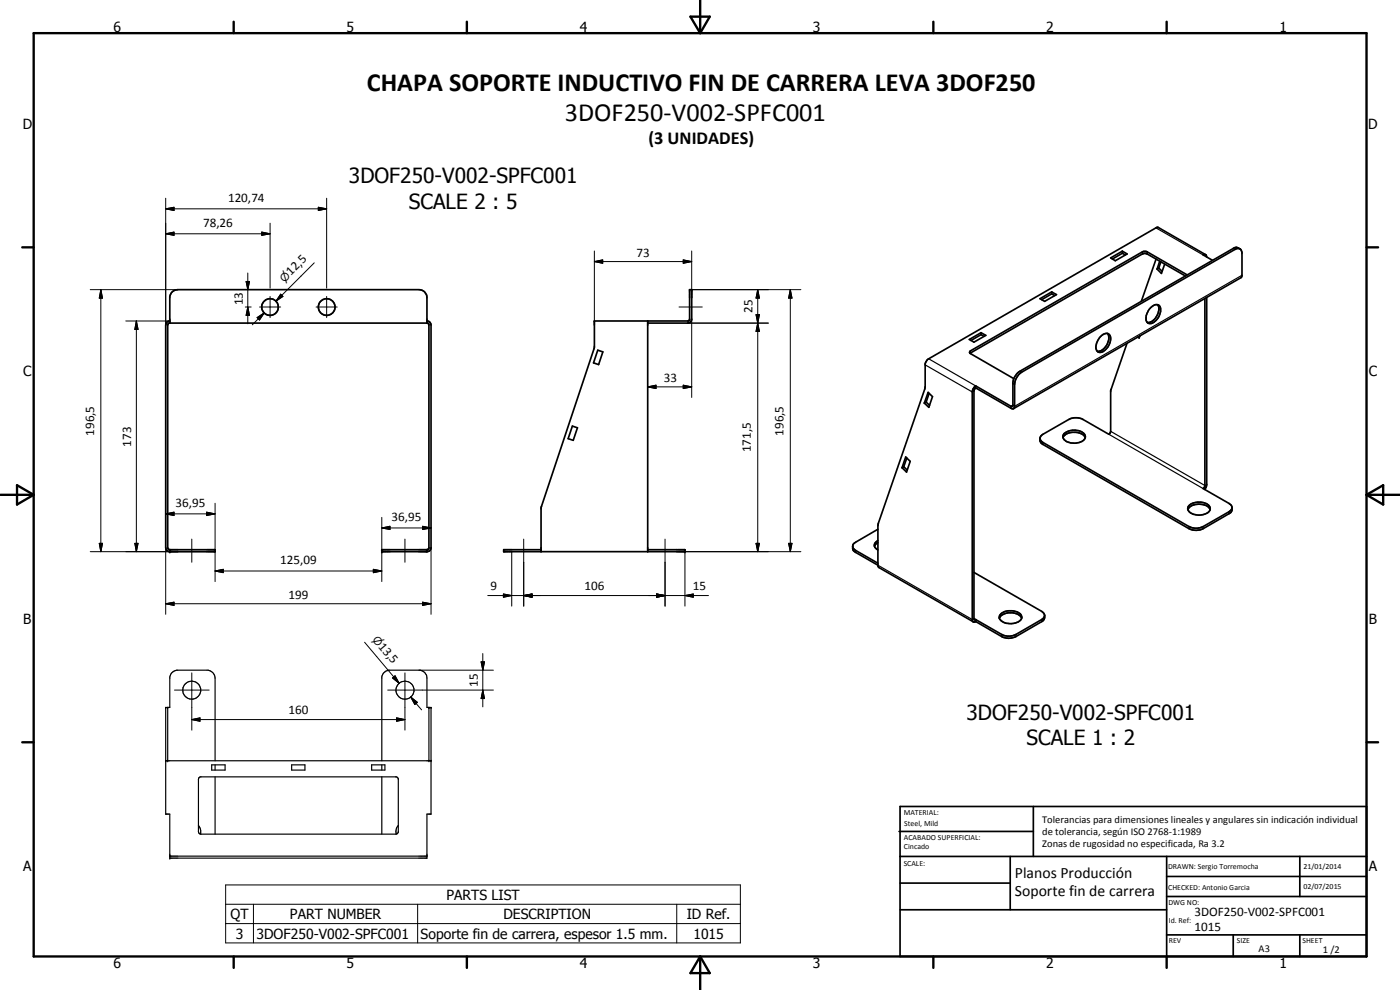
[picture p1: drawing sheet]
<svg xmlns="http://www.w3.org/2000/svg" width="420mm" height="297mm" viewBox="0 0 420 297" stroke-linecap="round" stroke-linejoin="round" font-family="sans-serif">
<g fill="none" stroke="#000" stroke-width=".51">
<path d="M333.3 77.4l3.5-2 1.5 .8-3.6 2zM336.8 75.4v.6M336.8 76l.9 .5M336.8 76l-3 1.7M347 77.7l-4.5 12.6M348.1 78.4l-.9 2.3M348.4 78.6l-.6 1.8M349.5 79.2l-.9 2.8-1.4-1.3M361.8 76.4l-14.1-8.1-.6-.1-68.8 39.7-.6 1.3-.2 7.6-13.9 40.2-.1 12.6M361.8 76.4l-.7 .1 2.8 1.6M361.8 76.4l.4 .7M372.1 74.7h-1.2l-64.8 37.4a5 5 0 0 0-1.6 3.3v6.7l-.3 .5"/>
<path d="M372.1 74.7l-1-.5-.7 .2-64.3 37a5.1 5.1 0 0 0-2.1 3.3v6.9l-.3 .4-10.9-6.2M372.1 74.7l.6 1v6.9l-.3 .7-68.2 39.3M51 96.9v-8a2.45 2.45 0 0 1 2.3-2h72.5a2.39 2.39 0 0 1 2.3 2.4v7.6M51 96.3l-.8 .3-.5 .9v66.8l.3 .8 1 .4M128.1 96.3l.8 .3 .5 .9v66.8l-.5 1-.8 .2M194.4 96.9l12.5-.1 .6-.5 .1-.5v-8.9h-.6v9l-.4 .4h-28.2l-.1 8.1-15.9 47.8v13.3M194.4 96.3v69.2M294.4 99.8v.6M312.1 89.6l3.5-2 1.5 .8-3.6 2zM315.6 87.6v.6M315.6 88.2l.9 .5M315.6 88.2l-3 1.7"/>
<path d="M345.2 92.5a1.82 1.82 0 0 1 2.9-.6 4.2 4.2 0 0 1-2.6 5.2l-.9-.1a2.63 2.63 0 0 1 0-3.8zM347.4 91.4a4 4 0 0 1-2.3 5.3l-.8 .1M347.8 80.4l1 1M347.8 80.4l-.6 .3M355.8 82.8l-11.5-6.6-1.2-.1-52 29.9M356.3 82.5l-12-6.9-1.2-.1-51.9 29.8-.2 .4 .1 .3M361.6 89.5v56.3l-.5 .8 8.2 4.8 .4 .7v1.1l-.9 .9-7.7 4.5a5 5 0 0 1-4.3 0l-43.8-25.3-.8-.7-.1-1.1M362.2 89.2v56.2l-.7 1.5M179.4 105.1l1.5 .5-1.2 3.8-1.6-.5zM278.5 117.7l1.4 1.3-1.1 3.2-1.4-1.3zM278.8 118l-.9 2.6M290.9 101.9l3.5-2.1 1.5 .8-3.6 2.1z"/>
<path d="M291.1 106l13.2 7.6M292.8 115.8v.6M292.8 116.4l-.5 .7v68.6l.3 .3 .2-.1M292.8 115.8l-.7 .8-.3 .8v68.7l.3 .5M292.8 116.4l10.6 6.1 .8 .1M294.4 100.4l.9 .5M294.4 100.4l-3 1.8M330.1 101.1a2.04 2.04 0 0 1 2.8-.7 3.9 3.9 0 0 1-2.2 5.2 1.48 1.48 0 0 1-1.6-.5 1.48 1.48 0 0 1-.1-1.7l.4-1.2zM332.4 100.1a3.9 3.9 0 0 1-3.1 5.3M338.2 103l-4.8 14-.1 12.5-.2 .6-.3 .2-8.1-4.6a4.7 4.7 0 0 0-4 .2l-7.7 4.4-.6 .6-.3 .6M342.1 100.8l-.2 .6-.4-.3M171.8 127.8l1.5 .6-1.3 3.7-1.5-.5z"/>
<path d="M271.8 137.1l1.4 1.3-1.1 3.2-1.4-1.3zM272.1 137.4l-.9 2.6M277.9 120.6l1.1 1M277.9 120.6l-.5 .3M312.1 131.5l.3 .7 .6 .6 43.8 25.2a4.6 4.6 0 0 0 4.3 0l7.7-4.5 .9-1M319.1 131.3a4 4 0 0 1 5.3-1.2l.8 .5 .5 .7M319.4 130.1a4.6 4.6 0 0 1 6.2 .5 1.79 1.79 0 0 1-1.7 2.2 4.2 4.2 0 0 1-4.8-1.4l-.1-.5zM263.5 158.8l-7 4.1-.4 .3-.2 .7M271.2 140l-.5 .3M271.2 140l1 1M356.5 152.9a3.6 3.6 0 0 1 4.2-1.6 2.76 2.76 0 0 1 2.5 1.6M356.9 151.7a4.5 4.5 0 0 1 6.2 .4 1.67 1.67 0 0 1-1.3 2.1 4 4 0 0 1-5.4-1.5z"/>
<path d="M51 164.9h13.5v.6h-13.5M51 164.9v.6M51 164.9l-.4-.1-.3-.5v-66.8l.4-.6 77.8 .1 .2 .3v67.2l-.6 .4M128.1 164.9h-13.5v.6h13.5M128.1 164.9v.6M162.4 164.9h-11.2v.6h54.4v-.6h-11.2M255.9 163.9l.1 1.1 .5 .6 7 4M255.9 163.9l.1 .4 .5 .7 7 4M263.5 162.8l-1 1.1M263.5 162.2a1.48 1.48 0 0 0-1.1 1.4 1.48 1.48 0 0 0 1.1 1.4M263.5 169.6l.3 .7 28.3 16.3M292.3 171.7l20.3 11.7 .7 .6 .2 .7"/>
<path d="M292.8 185.9v.6M292.8 186.5l-.7 .1M299.9 185.5a4.2 4.2 0 0 1 6.7 0M300.3 184.3a4.7 4.7 0 0 1 6.1 .1 1.52 1.52 0 0 1-1.2 2.3 3.9 3.9 0 0 1-5.3-1.4zM313.5 184.7v.8l-.6 .9-8 4.6a4.9 4.9 0 0 1-4.3 0l-7.8-4.5M313.5 184.7l-.2 .6-.7 .6-7.7 4.5a4.5 4.5 0 0 1-4.3 0l-7.8-4.5M269.8 249.5h40.3M270.1 242h140v45h-140zM270.1 257h140M303.2 257v16M310.1 242v15M350.1 257v30"/>
<path d="M390.1 257v12M270.1 265h33.1M270.1 273h80M350.1 269h60M350.1 263h60M350.1 280.5h60M370.1 280.5v6.5M390.1 280.5v6.5"/>
<circle cx="81" cy="92.1" r="2.49"/>
<circle cx="98" cy="92.1" r="2.5"/>
</g>
<g fill="#000">
<circle cx="51" cy="164.9" r=".25"/>
<circle cx="51" cy="165.5" r=".25"/>
<circle cx="114.6" cy="164.9" r=".25"/>
<circle cx="114.6" cy="165.5" r=".25"/>
<circle cx="205.6" cy="164.9" r=".25"/>
<circle cx="205.6" cy="165.5" r=".25"/>
<circle cx="49.7" cy="212.3" r=".18"/>
<circle cx="50.3" cy="212.3" r=".18"/>
<circle cx="128.7" cy="212.3" r=".18"/>
<circle cx="129.4" cy="212.3" r=".18"/>
<circle cx="49.7" cy="228.3" r=".18"/>
<circle cx="50.3" cy="228.3" r=".18"/>
<circle cx="128.7" cy="228.3" r=".18"/>
<circle cx="129.4" cy="228.3" r=".18"/>
<circle cx="51" cy="257.5" r=".18"/>
<circle cx="51" cy="256.9" r=".18"/>
</g>
<g fill="none" stroke="#000" stroke-width=".35">
<path d="M342.8 75.6v.6M344.3 75.6v.6M346.9 68.4l14.2 8.1M370.1 74.5l.5 .3M372.7 82.6l-68.2 39.3-.5-.3-.6 .3v.6M277.7 109.5l14.1 8.1 .5-.3M278.7 107.7l14.1 8.1M291.2 105.3v.6M304 115.1l.5 .3M306.1 111.4l.5 .3M313 132.8v.5M332.8 130.3l28.3 16.3"/>
<path d="M333.3 129.4l28.3 16.3 .6-.3M356.8 158v.6M361.1 158v.6M368.8 153.5v.6M256.8 165.1v.6M263.5 169.6l28.3 16.3 .5-.3 .5 .3M300.6 190.4v.6M304.9 190.4v.6M312.6 185.9v.6M50.3 212.3v16M128.7 212.3v16M49.7 228.3h79.7"/>
<path d="M59.8 233.3l.3-.2h58.8l.6 .6v16l-.3 .5-.5 .1-58.8-.1-.3-.7v-15.7zM63.5 229.5h4.1v1.6h-4.1zM64.5 228.3l-.1-25.6-.6-.9-1.3-.7h-9.5a2.52 2.52 0 0 0-2 2v9.2h-1.3v32h1.3v13.2h77.1v-13.2h1.3v-32h-1.3v-8.8a2.46 2.46 0 0 0-2-2.4h-9.5l-1.3 .7-.6 .9-.1 25.6M64.5 229.5v1.6M64.5 233.1v17.2M87.5 229.5h4v1.6h-4zM111.5 229.5h4v1.6h-4zM114.6 229.5v1.6M114.6 233.1v17.2M51 256.9h77.1M59.6 247.6l.6 1.5-.1 1.1M119.5 247.6l-.6 1.1v1.5"/>
<circle cx="57.6" cy="207.1" r="2.7"/>
<circle cx="121.6" cy="207.1" r="2.7"/>
</g>
<g fill="none" stroke="#000" stroke-width=".71">
<path d="M10.1 9.9h400v277.1h-400zM70.1 6.5v3.4M140.1 6.5v3.4M207.2 5h5.8l-2.9 4.9zM210.1 0v9.9M280.1 6.5v3.4M350.1 6.5v3.4M6.7 74.2h3.4M410.1 74.2h3.5M.1 148.5h10M5.1 145.6l5 2.9-5 2.9zM410.1 148.5h10"/>
<path d="M410.1 148.5l5-2.9v5.8zM6.7 222.7h3.4M410.1 222.7h3.5M70.1 287v3.4M140.1 287v3.4M210.1 287v10M210.1 287l2.9 5h-5.8zM280.1 287v3.4M350.1 287v3.4"/>
</g>
<g fill="none" stroke="#000" stroke-width=".3">
<path d="M49.7 59.5v38M98 59.5v26.9M49.7 62.7l2.5-.5v1zM49.7 70.1l2.5-.5v1zM49.7 62.7h48.3M49.7 70.1h31.4M78.6 69.6l2.5 .5-2.5 .5zM81.1 67v19.4M94.3 78.9l-11.5 11.4M95.5 62.2l2.5 .5-2.5 .5zM178.4 78.5l2.5-.5v1zM178.4 78.5h29.2"/>
<path d="M178.4 75.3v22.2M205.1 78l2.5 .5-2.5 .5zM207.6 75.3v14M27.1 86.9h26.2M30.3 86.9l.5 2.6h-1zM30.3 86.9v78.6M37.7 96.3h13.3M40.9 96.3l.5 2.5h-.9zM40.9 96.3v69.2M73.6 92.1h1.8M73.9 84.5h1l-.5 2.4zM74.4 92.1l.5 2.5h-1z"/>
<path d="M74.4 81.9v15.3M77.2 95.3l2.1-1.4-1.4 2.1zM77.9 92.1h6.3M79.3 93.9l-3.6 3.6M81.1 88.9v6.4M84.2 88.3l.7 .6-2.1 1.4zM94.9 92.1h6.3M98 88.9v6.4M203.8 92.1h7M206.4 96.9h24.2M207.6 86.9h32.8M207.6 95.8v23.5"/>
<path d="M226.9 94.4h1l-.5 2.5zM226.9 94.4h1l-1 5h1zM227.4 86.9l.5 2.6h-1zM227.4 96.9l.5 2.5h-1zM227.4 86.9v78.6M237.2 86.9l.5 2.6h-1zM237.2 86.9v78.6M194.4 116.1l2.5-.5v1zM194.4 116.1h13.2M205.1 115.6l2.5 .5-2.5 .5zM49.7 154.2l2.5-.5v1zM49.7 154.2h14.8"/>
<path d="M62 153.7l2.5 .5-2.5 .5zM64.5 151v13.9M114.6 158.4l2.4-.5v1zM114.6 155.2v9.7M114.6 158.4h14.8M126.8 157.9l2.6 .5-2.6 .5zM27.1 165.5h30.3M29.8 163h1l-.5 2.5zM40.5 163h.9l-.5 2.5zM49.7 164.3v20M57.6 161.8v6.9M57.6 165.5h4.5"/>
<path d="M64.5 171.3l2.5-.5v1zM64.5 171.3h50.1M64.5 165.5v9M112 170.8l2.6 .5-2.6 .5zM114.6 165.5v9M121.5 161.8v6.9M129.4 164.3v20M146.4 178.7h66.2M151.1 178.2l2.5 .5-2.5 .5zM153.6 165.5v16.4M157.2 178.7l2.5-.5v1zM157.2 161.8v20.1"/>
<path d="M197.1 178.2l2.5 .5-2.5 .5zM199.6 161.8v20.1M203.1 165.5h37.3M205.6 178.7l2.5-.5v1zM205.6 165.5v16.4M226.9 163h1l-.5 2.5zM236.7 163h1l-.5 2.5zM49.7 181.1l2.5-.4v1zM49.7 181.1h79.7M109.4 192.7l10.4 12.3M126.8 180.7l2.6 .4-2.6 .6zM144.4 198.6h1l-.5 2.5z"/>
<path d="M144.9 196.1v16M52.4 207.1h10.4M57.6 215.9l2.4-.5v1zM57.6 201.9v17.2M57.6 215.9h63.9M116.4 207.1h31.7M117.8 203.4l.8-.6 1.2 2.2zM118.2 203.1l1.6 1.9M119 215.4l2.5 .5-2.5 .5zM121.5 201.9v17.2M123.3 209.1l2 1.6-.8 .7zM123.3 209.1l3.2 3.9"/>
<path d="M125.8 201.1h22.3M144.9 207.1l.5 2.5h-1zM67.7 265.5h154.5v17.4h-154.5zM67.7 271.3h154.5M67.7 277.1h154.5M76.1 271.3v11.6M125.3 271.3v11.6M203.1 271.3v11.6"/>
</g>
<g fill="#000">
<path d="M49.7 62.7l2.5-.5v1zM49.7 70.1l2.5-.5v1zM78.6 69.6l2.5 .5-2.5 .5zM95.5 62.2l2.5 .5-2.5 .5zM178.4 78.5l2.5-.5v1zM205.1 78l2.5 .5-2.5 .5zM30.3 86.9l.5 2.6h-1zM40.9 96.3l.5 2.5h-.9zM73.9 84.5h1l-.5 2.4zM74.4 92.1l.5 2.5h-1zM77.2 95.3l2.1-1.4-1.4 2.1zM84.2 88.3l.7 .6-2.1 1.4z"/>
<path d="M226.9 94.4h1l-.5 2.5zM227.4 86.9l.5 2.6h-1zM227.4 96.9l.5 2.5h-1zM237.2 86.9l.5 2.6h-1zM194.4 116.1l2.5-.5v1zM205.1 115.6l2.5 .5-2.5 .5zM49.7 154.2l2.5-.5v1zM62 153.7l2.5 .5-2.5 .5zM114.6 158.4l2.4-.5v1zM126.8 157.9l2.6 .5-2.6 .5zM29.8 163h1l-.5 2.5zM40.5 163h.9l-.5 2.5z"/>
<path d="M64.5 171.3l2.5-.5v1zM112 170.8l2.6 .5-2.6 .5zM151.1 178.2l2.5 .5-2.5 .5zM157.2 178.7l2.5-.5v1zM197.1 178.2l2.5 .5-2.5 .5zM205.6 178.7l2.5-.5v1zM226.9 163h1l-.5 2.5zM236.7 163h1l-.5 2.5zM49.7 181.1l2.5-.4v1zM126.8 180.7l2.6 .4-2.6 .6zM144.4 198.6h1l-.5 2.5zM57.6 215.9l2.4-.5v1z"/>
<path d="M117.8 203.4l.8-.6 1.2 2.2zM119 215.4l2.5 .5-2.5 .5zM123.3 209.1l2 1.6-.8 .7zM144.9 207.1l.5 2.5h-1z"/>
</g>
<g font-size="7.9">
<text x="110.1" y="27.2">CHAPA SOPORTE INDUCTIVO FIN DE CARRERA LEVA 3DOF250</text>
<text x="169.5" y="36.2">3DOF250-V002-SPFC001</text>
</g>
<g font-size="6.3">
<text x="104.7" y="55">3DOF250-V002-SPFC001</text>
<text x="122.7" y="62.6">SCALE 2 : 5</text>
<text x="290.1" y="215.9">3DOF250-V002-SPFC001</text>
<text x="308" y="223.4">SCALE 1 : 2</text>
</g>
<text font-size="5.5" x="194.6" y="43.3">(3 UNIDADES)</text>
<g font-size="4.7">
<text x="304.6" y="263.5">Planos Producción</text>
<text x="304.6" y="268.9">Soporte fin de carrera</text>
</g>
<g font-size="4.2">
<text x="34" y="9.6">6</text>
<text x="104" y="9.6">5</text>
<text x="174" y="9.6">4</text>
<text x="244" y="9.6">3</text>
<text x="314" y="9.6">2</text>
<text x="384" y="9.6">1</text>
<text x="6.8" y="38.7">D</text>
<text x="410.6" y="38.7">D</text>
<text x="7" y="112.9">C</text>
<text x="410.8" y="112.9">C</text>
<text x="7" y="187.1">B</text>
<text x="410.8" y="187.1">B</text>
<text x="7" y="261.4">A</text>
<text x="410.8" y="261.4">A</text>
<text x="134" y="270">PARTS LIST</text>
<text x="69.2" y="275.8">QT</text>
<text x="87" y="275.8">PART NUMBER</text>
<text x="151.1" y="275.8">DESCRIPTION</text>
<text x="206.1" y="275.8">ID Ref.</text>
<text x="70.8" y="281.6">3</text>
<text x="77" y="281.6">3DOF250-V002-SPFC001</text>
<text x="126.2" y="281.6">Soporte fin de carrera, espesor 1.5 mm.</text>
<text x="208.1" y="281.6">1015</text>
<text x="34" y="290.4">6</text>
<text x="104" y="290.4">5</text>
<text x="174" y="290.4">4</text>
<text x="244" y="290.4">3</text>
<text x="314" y="290.4">2</text>
<text x="384" y="290.4">1</text>
</g>
<g font-size="3.9">
<text x="68.4" y="60.6">120,74</text>
<text x="60.9" y="68.1">78,26</text>
<text x="191" y="77">73</text>
<text x="87.3" y="82.8" transform="rotate(-45 87.3 82.8)">12,5</text>
<text x="72.8" y="91.5" transform="rotate(-90 72.8 91.5)">13</text>
<text x="225.8" y="93.9" transform="rotate(-90 225.8 93.9)">25</text>
<text x="199.2" y="114.6">33</text>
<text x="28.2" y="130.7" transform="rotate(-90 28.2 130.7)">196,5</text>
<text x="235.1" y="130.7" transform="rotate(-90 235.1 130.7)">196,5</text>
<text x="39.4" y="134" transform="rotate(-90 39.4 134)">173</text>
<text x="225.3" y="135.8" transform="rotate(-90 225.3 135.8)">171,5</text>
<text x="52.7" y="152.1">36,95</text>
<text x="117.5" y="156.3">36,95</text>
<text x="84.1" y="169.2">125,09</text>
<text x="86.6" y="179.6">199</text>
<text x="147.2" y="177.2">9</text>
<text x="175.4" y="177.2">106</text>
<text x="207.9" y="177.2">15</text>
<text x="113.4" y="194.1" transform="rotate(50 113.4 194.1)">13,5</text>
<text x="143.4" y="206.1" transform="rotate(-90 143.4 206.1)">15</text>
<text x="86.6" y="214.3">160</text>
<text x="358.5" y="275">3DOF250-V002-SPFC001</text>
<text x="358.5" y="279.4">1015</text>
</g>
<g font-size="3.3">
<text x="85.3" y="84.8" transform="rotate(-45 85.3 84.8)">⌀</text>
<text x="111.6" y="191.9" transform="rotate(50 111.6 191.9)">⌀</text>
</g>
<g font-size="3.1">
<text x="312.7" y="246.8">Tolerancias para dimensiones lineales y angulares sin indicación individual</text>
<text x="312.7" y="250.4">de tolerancia, según ISO 2768-1:1989</text>
<text x="312.7" y="254">Zonas de rugosidad no especificada, Ra 3.2</text>
<text x="377.7" y="285.6">A3</text>
<text x="397" y="285.9">1 /2</text>
</g>
<g font-size="2.4">
<text x="271.2" y="244.4">MATERIAL:</text>
<text x="271.3" y="252">ACABADO SUPERFICIAL:</text>
<text x="271.4" y="247.9">Steel, Mild</text>
<text x="271.3" y="254.6">Cincado</text>
<text x="271.2" y="259.7">SCALE:</text>
<text x="350.6" y="260.8">DRAWN: Sergio Torremocha</text>
<text x="391.2" y="260.6">21/01/2014</text>
<text x="350.6" y="267">CHECKED: Antonio Garcia</text>
<text x="391.2" y="266.7">02/07/2015</text>
<text x="350.6" y="271.4">DWG NO:</text>
<text x="350.8" y="276.9">Id. Ref:</text>
<text x="350.8" y="282.8">REV</text>
<text x="371.2" y="282.9">SIZE</text>
<text x="390.9" y="282.9">SHEET</text>
</g>
</svg>
